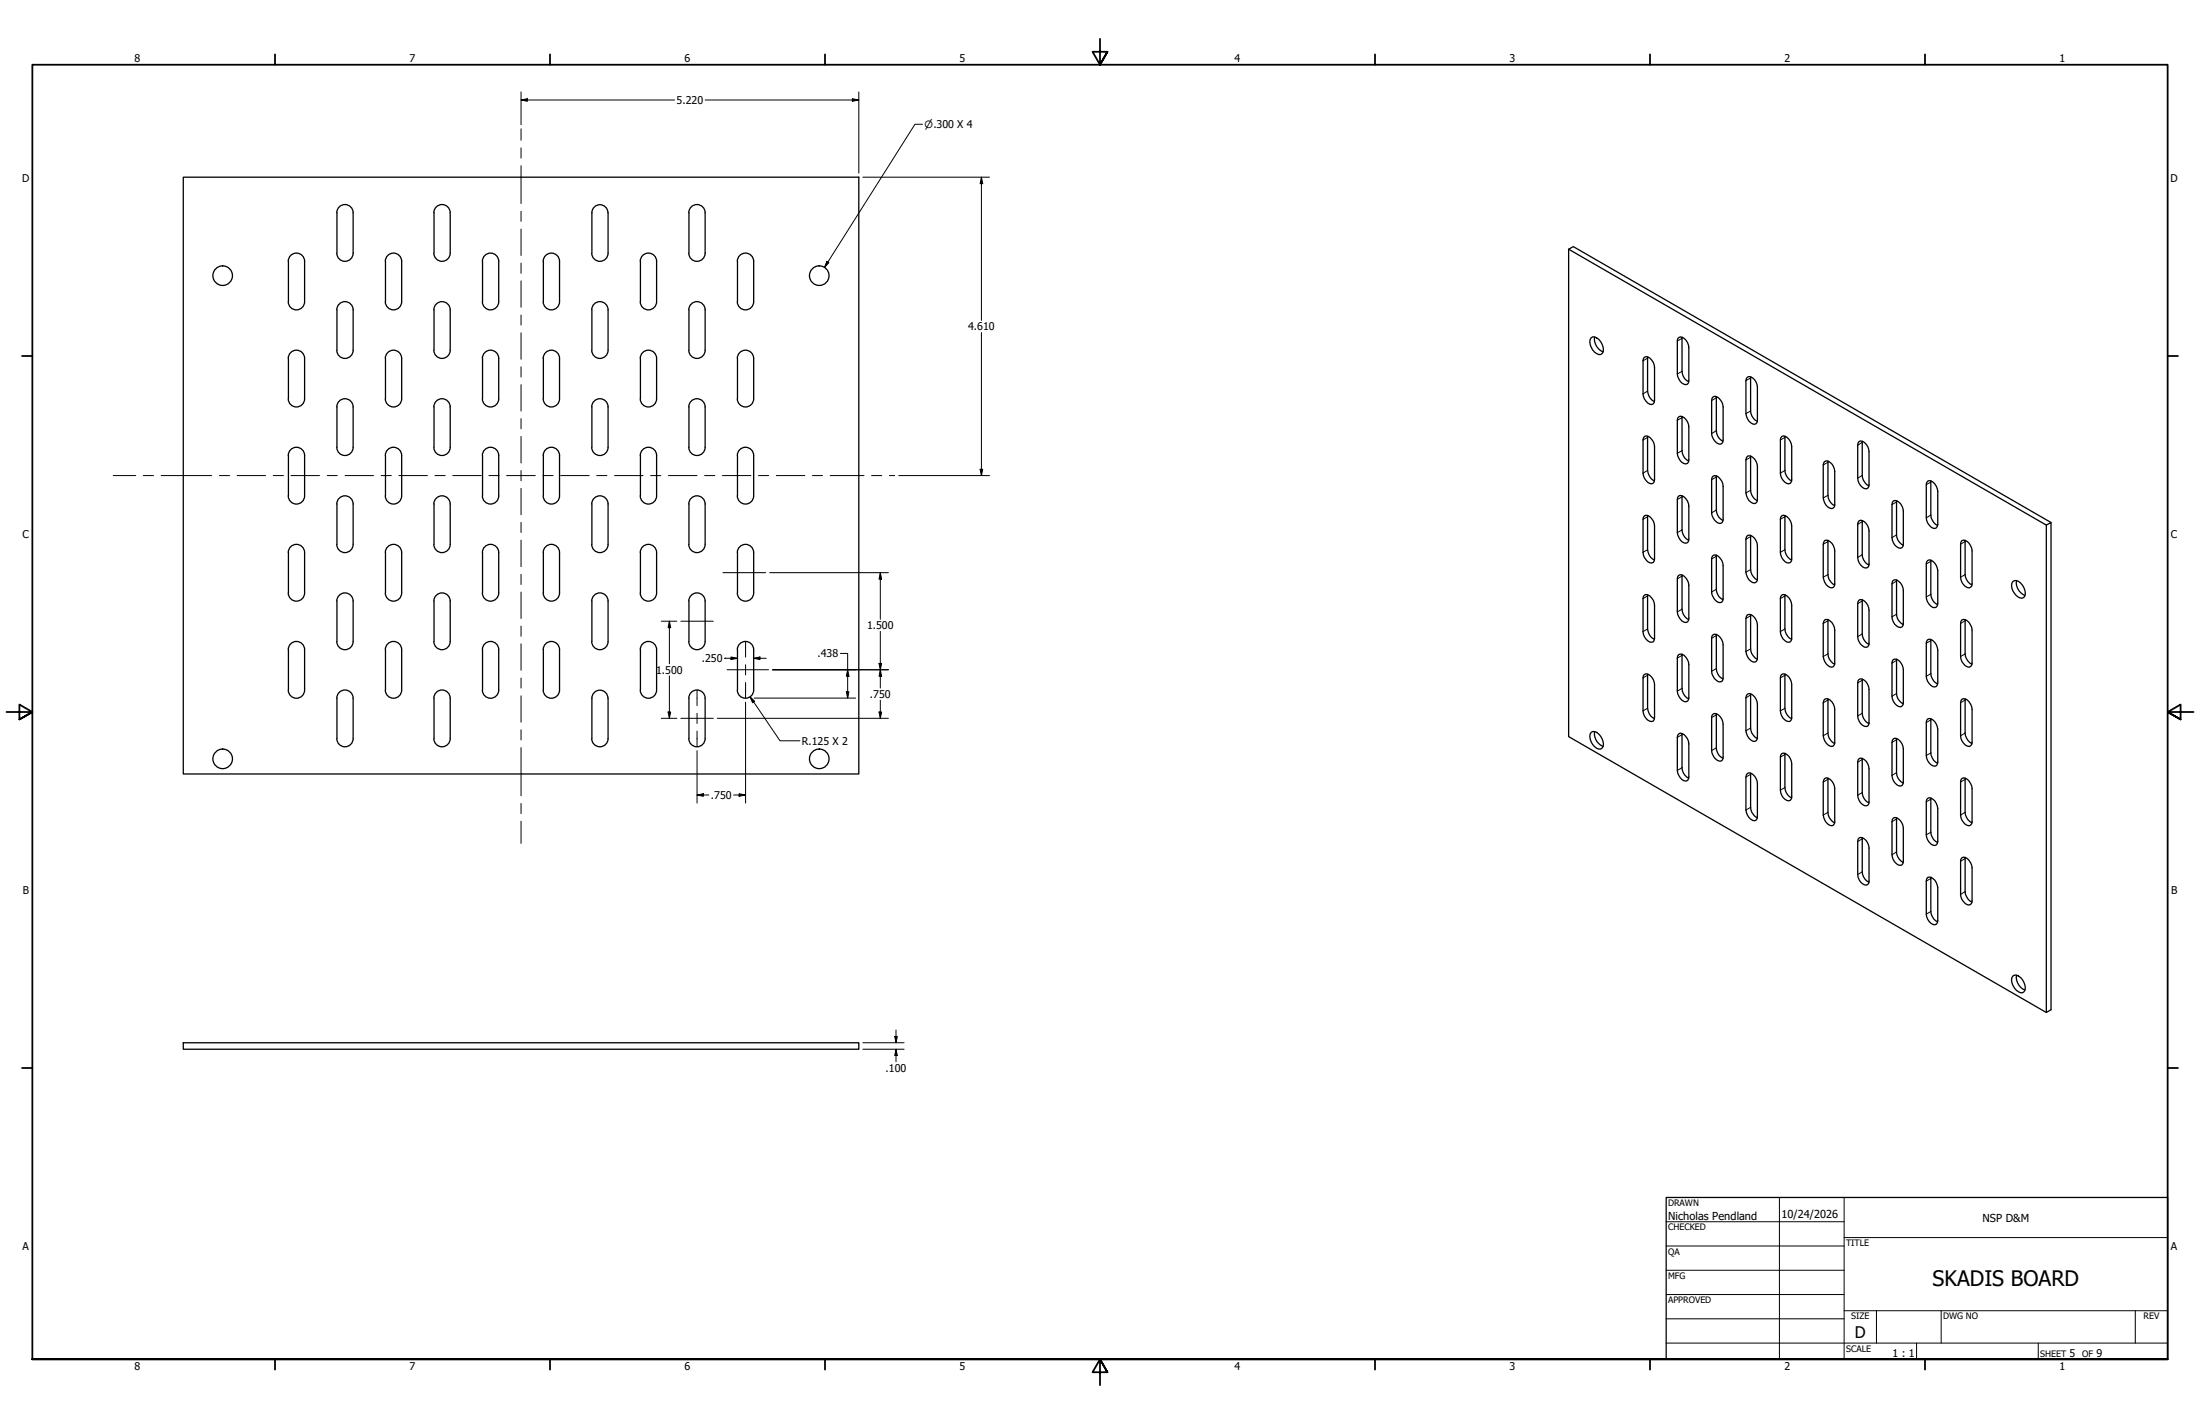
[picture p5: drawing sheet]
<svg xmlns="http://www.w3.org/2000/svg" width="864mm" height="559mm" viewBox="0 0 864 559" stroke-linecap="round" stroke-linejoin="round" font-family="sans-serif">
<!-- layer: Visible (ANSI) -->
<g fill="none" stroke="#000" stroke-width=".51">
<path d="M71.9 69.5h265.2v234.2h-265.2zM132.2 83.5a3.2 3.2 0 0 1 3.2-3.2 3.2 3.2 0 0 1 3.2 3.2M132.3 83.4v15.9M138.6 83.4v15.9a3.2 3.2 0 0 1-3.2 3.3 3.2 3.2 0 0 1-3.2-3.3M170.3 83.5a3.2 3.2 0 0 1 3.2-3.2 3.2 3.2 0 0 1 3.2 3.2M170.4 83.4v15.9M176.7 83.4v15.9a3.2 3.2 0 0 1-3.2 3.3 3.2 3.2 0 0 1-3.2-3.3M232.3 83.5a3.1 3.1 0 0 1 3.2-3.2 3.1 3.1 0 0 1 3.1 3.2M232.3 83.4v15.9M238.7 83.4v15.9a3.2 3.2 0 0 1-3.2 3.3 3.2 3.2 0 0 1-3.2-3.3M270.4 83.5a3.2 3.2 0 0 1 3.2-3.2 3.2 3.2 0 0 1 3.2 3.2M270.4 83.4v15.9"/>
<path d="M276.8 83.4v15.9a3.2 3.2 0 0 1-3.2 3.3 3.2 3.2 0 0 1-3.2-3.3M615.8 97.8l187.5 108.3 1.8-1.1v191.2l-1.8 1.1-187.5-108.2v-191.3l1.8-1 187.5 108.2M113.2 102.5a3.2 3.2 0 0 1 3.2-3.2 3.2 3.2 0 0 1 3.2 3.2M113.2 102.5v15.9M119.6 102.5v15.9a3.2 3.2 0 0 1-3.2 3.2 3.2 3.2 0 0 1-3.2-3.2M151.3 102.5a3.2 3.2 0 0 1 3.2-3.2 3.2 3.2 0 0 1 3.2 3.2M151.3 102.5v15.9M157.7 102.5v15.9a3.2 3.2 0 0 1-3.2 3.2 3.2 3.2 0 0 1-3.2-3.2M189.4 102.5a3.2 3.2 0 0 1 3.2-3.2 3.2 3.2 0 0 1 3.2 3.2M189.4 102.5v15.9a3.2 3.2 0 0 0 3.2 3.2 3.2 3.2 0 0 0 3.2-3.2v-15.9M213.2 102.5a3.2 3.2 0 0 1 3.2-3.2 3.2 3.2 0 0 1 3.2 3.2M213.3 102.5l-.1 15.9a3.2 3.2 0 0 0 3.2 3.2 3.2 3.2 0 0 0 3.2-3.2v-15.9"/>
<path d="M251.3 102.5a3.2 3.2 0 0 1 3.2-3.2 3.2 3.2 0 0 1 3.2 3.2M251.4 102.5v15.9M257.7 102.5v15.9a3.2 3.2 0 0 1-3.2 3.2 3.2 3.2 0 0 1-3.2-3.2M289.4 102.5a3.2 3.2 0 0 1 3.2-3.2 3.2 3.2 0 0 1 3.2 3.2M289.5 102.5v15.9M295.8 102.5v15.9a3.2 3.2 0 0 1-3.2 3.2 3.2 3.2 0 0 1-3.2-3.2M132.2 137.4a3.2 3.2 0 0 0 3.2 3.3 3.2 3.2 0 0 0 3.2-3.3M132.2 121.6a3.2 3.2 0 0 1 3.2-3.2 3.2 3.2 0 0 1 3.2 3.2M132.3 121.5v15.9M138.6 121.5v15.9M170.3 137.4a3.2 3.2 0 0 0 3.2 3.3 3.2 3.2 0 0 0 3.2-3.3M170.3 121.6a3.2 3.2 0 0 1 3.2-3.2 3.2 3.2 0 0 1 3.2 3.2"/>
<path d="M170.4 121.5v15.9M176.7 121.5v15.9M232.3 121.6a3.2 3.2 0 0 1 3.2-3.2 3.2 3.2 0 0 1 3.2 3.2M232.3 137.4a3.2 3.2 0 0 0 3.2 3.3 3.2 3.2 0 0 0 3.2-3.3M232.3 121.5v15.9M238.7 121.5v15.9M270.4 121.6a3.2 3.2 0 0 1 3.2-3.2 3.2 3.2 0 0 1 3.2 3.2M270.4 137.4a3.2 3.2 0 0 0 3.2 3.3 3.2 3.2 0 0 0 3.2-3.3M270.4 121.5v15.9M276.8 121.5v15.9M624.6 132.6a2.11 2.11 0 0 1 3 .6 4.7 4.7 0 0 1 1.3 5.5 2.11 2.11 0 0 1-3-.5 4.7 4.7 0 0 1-1.3-5.6zM626 132.3a5.3 5.3 0 0 0 3.3 5.7"/>
<path d="M659 132.5a2.2 2.2 0 0 1 2.8 1l.6 .9 .5 2v13l-.5 1.3a3.4 3.4 0 0 1-3.8-3l-.2-13.9 .2-.8zM660.3 132.3v13.4a4.8 4.8 0 0 0 2.6 4.1M113.2 156.5a3.2 3.2 0 0 0 3.2 3.2 3.2 3.2 0 0 0 3.2-3.2M113.2 140.6a3.2 3.2 0 0 1 3.2-3.2 3.2 3.2 0 0 1 3.2 3.2v15.9M113.2 140.6v15.9M132.2 159.7a3.2 3.2 0 0 1 3.2-3.2 3.2 3.2 0 0 1 3.2 3.2v15.8M132.3 159.6v15.9M151.3 156.5a3.2 3.2 0 0 0 3.2 3.2 3.2 3.2 0 0 0 3.2-3.2M151.3 140.6a3.2 3.2 0 0 1 3.2-3.2 3.2 3.2 0 0 1 3.2 3.2v15.9M151.3 140.6v15.9M170.3 159.7a3.2 3.2 0 0 1 3.2-3.2 3.2 3.2 0 0 1 3.2 3.2v15.8M170.4 159.6v15.9"/>
<path d="M189.4 156.5a3.2 3.2 0 0 0 3.2 3.2 3.2 3.2 0 0 0 3.2-3.2M189.4 156.5v-15.9a3.2 3.2 0 0 1 3.2-3.2 3.2 3.2 0 0 1 3.2 3.2v15.9M213.2 156.5a3.2 3.2 0 0 0 3.2 3.2 3.2 3.2 0 0 0 3.2-3.2M213.3 156.5l-.1-15.9a3.2 3.2 0 0 1 3.2-3.2 3.2 3.2 0 0 1 3.2 3.2v15.9M232.3 159.7a3.2 3.2 0 0 1 3.2-3.2 3.2 3.2 0 0 1 3.2 3.2v15.8M232.3 159.6v15.9M251.3 140.6a3.2 3.2 0 0 1 3.2-3.2 3.2 3.2 0 0 1 3.2 3.2v15.9M251.3 156.5a3.2 3.2 0 0 0 3.2 3.2 3.2 3.2 0 0 0 3.2-3.2M251.4 140.6v15.9M270.4 159.7a3.2 3.2 0 0 1 3.2-3.2 3.2 3.2 0 0 1 3.2 3.2v15.8M270.4 159.6v15.9M289.4 140.6a3.2 3.2 0 0 1 3.2-3.2 3.2 3.2 0 0 1 3.2 3.2v15.9"/>
<path d="M289.4 156.5a3.2 3.2 0 0 0 3.2 3.2 3.2 3.2 0 0 0 3.2-3.2M289.5 140.6v15.9M645.5 140.2a3.2 3.2 0 0 1 3.9 3l.1 14-.5 1.3a3.2 3.2 0 0 1-3.9-3l-.1-13.9zM646.8 140.1l-.1 13.4a5 5 0 0 0 2.7 4.1M672.5 155.8a2.12 2.12 0 0 1 2.8 1l.6 .9 .5 2v13l-.5 1.4a2.21 2.21 0 0 1-2.9-1.1l-1-1.9-.1-1v-12.9zM673.7 155.6v13.4a4.7 4.7 0 0 0 2.6 4.2M685.9 148a2.56 2.56 0 0 1 3.5 2l.5 2v12.9l-.5 1.3a2.56 2.56 0 0 1-3.5-1.9l-.5-2v-12.9zM687.2 147.9v13.4a4.7 4.7 0 0 0 2.7 4.1M113.2 178.7a3.2 3.2 0 0 1 3.1-3.2 3.2 3.2 0 0 1 3.3 3.2v15.9a3.2 3.2 0 0 1-3.2 3.2 3.2 3.2 0 0 1-3.2-3.2M113.2 178.7v15.9M132.2 175.5a3.2 3.2 0 0 0 3.2 3.3 3.2 3.2 0 0 0 3.2-3.3M151.3 178.7a3.2 3.2 0 0 1 3.1-3.2 3.2 3.2 0 0 1 3.3 3.2v15.9a3.2 3.2 0 0 1-3.2 3.2 3.2 3.2 0 0 1-3.2-3.2"/>
<path d="M151.3 178.7v15.9M170.3 175.5a3.2 3.2 0 0 0 3.2 3.3 3.2 3.2 0 0 0 3.2-3.3M190.3 176.5a3.2 3.2 0 0 1 3.5-.7 3.2 3.2 0 0 1 2 2.9v15.9a3.2 3.2 0 0 1-3.2 3.2 3.2 3.2 0 0 1-3.2-3.2v-15.9l.2-1.2zM214.2 176.5a3.2 3.2 0 0 1 3.5-.7 3.2 3.2 0 0 1 1.9 2.9v15.9a3.2 3.2 0 0 1-3.2 3.2 3.2 3.2 0 0 1-3.2-3.2v-15.9l.3-1.2zM232.3 175.5a3.2 3.2 0 0 0 3.2 3.3 3.2 3.2 0 0 0 3.2-3.3M251.3 178.7a3.2 3.2 0 0 1 3.2-3.2 3.2 3.2 0 0 1 3.2 3.2v15.9a3.2 3.2 0 0 1-3.2 3.2 3.2 3.2 0 0 1-3.2-3.2M251.4 178.7v15.9M270.4 175.5a3.2 3.2 0 0 0 3.2 3.3 3.2 3.2 0 0 0 3.2-3.3M289.4 178.7a3.2 3.2 0 0 1 3.2-3.2 3.2 3.2 0 0 1 3.2 3.2v15.9a3.2 3.2 0 0 1-3.2 3.2 3.2 3.2 0 0 1-3.2-3.2M289.5 178.7v15.9M645.5 171.3a3.2 3.2 0 0 1 3.9 3l.1 13.9-.5 1.4a3.2 3.2 0 0 1-3.9-3l-.1-13.9zM646.8 171.2l-.1 13.4a5.2 5.2 0 0 0 2.7 4.1"/>
<path d="M659 163.6a2.2 2.2 0 0 1 2.8 1l.6 .9 .5 2v13l-.5 1.3a2.56 2.56 0 0 1-3.4-2l-.6-1.9v-13l.2-.8zM660.3 163.4v13.4a4.8 4.8 0 0 0 2.6 4.1M685.9 179.1a3.3 3.3 0 0 1 3.8 3l.2 13.9-.5 1.4a2.56 2.56 0 0 1-3.5-2l-.5-2v-12.9zM687.2 178.9v13.5a4.7 4.7 0 0 0 2.7 4.1M699.4 171.3a2.21 2.21 0 0 1 2.8 1.1l.6 .9 .5 2v12.9l-.5 1.4a2.21 2.21 0 0 1-2.8-1.1l-.6-.9-.5-1.9v-13zM700.7 171.2v13.4a4.8 4.8 0 0 0 2.6 4.1M729.7 173.3a2.21 2.21 0 0 1 2.9 1.1l.6 .9 .5 1.9v13l-.5 1.4a2.21 2.21 0 0 1-2.9-1.1l-.6-.9-.5-2v-12.9zM731.1 173.2l-.1 13.4a4.8 4.8 0 0 0 2.7 4.1M132.2 197.8a3.2 3.2 0 0 1 3.2-3.2 3.2 3.2 0 0 1 3.2 3.1v15.9a3.2 3.2 0 0 1-3.2 3.3 3.2 3.2 0 0 1-3.2-3.3M132.3 197.7v15.9M170.3 197.8a3.2 3.2 0 0 1 3.2-3.2 3.2 3.2 0 0 1 3.2 3.1v15.9a3.2 3.2 0 0 1-3.2 3.3 3.2 3.2 0 0 1-3.2-3.3M170.4 197.7v15.9"/>
<path d="M232.3 197.8a3.2 3.2 0 0 1 3.2-3.2 3.2 3.2 0 0 1 3.2 3.1v15.9a3.2 3.2 0 0 1-3.2 3.3 3.2 3.2 0 0 1-3.2-3.3M232.3 197.7v15.9M270.4 197.8a3.2 3.2 0 0 1 3.2-3.2 3.2 3.2 0 0 1 3.2 3.1v15.9a3.2 3.2 0 0 1-3.2 3.3 3.2 3.2 0 0 1-3.2-3.3M270.4 197.7v15.9M659 194.6a3.3 3.3 0 0 1 3.8 3.1l.1 13.9-.5 1.3a2.56 2.56 0 0 1-3.4-2l-.6-1.9v-13zM660.3 194.5v13.5a4.8 4.8 0 0 0 2.6 4M672.5 186.9a2.12 2.12 0 0 1 2.8 1.1l.6 .8 .5 2v13l-.5 1.4a2.21 2.21 0 0 1-2.9-1.1l-1-1.9-.1-1v-13zM673.7 186.8v13.4a4.9 4.9 0 0 0 2.6 4.1M716.3 181.1a2.56 2.56 0 0 1 3.4 2l.5 1.9v13l-.5 1.3a2.56 2.56 0 0 1-3.4-1.9l-.6-2v-13zM717.5 181v13.4a4.7 4.7 0 0 0 2.7 4M743.2 196.6a3.3 3.3 0 0 1 3.8 3l.1 14-.5 1.3a2.56 2.56 0 0 1-3.4-2l-.5-2v-12.9zM744.5 196.5v13.4a4.7 4.7 0 0 0 2.6 4.1"/>
<path d="M756.7 188.8a2.21 2.21 0 0 1 2.8 1.1l.6 .9 .6 2v12.9l-.6 1.4a2.12 2.12 0 0 1-2.8-1l-.6-.9-.5-2v-13zM758 188.7l-.1 13.4a5.2 5.2 0 0 0 2.7 4.1M113.2 216.8a3.2 3.2 0 0 1 3.1-3.2 3.2 3.2 0 0 1 3.3 3.2v15.9a3.2 3.2 0 0 1-3.2 3.2 3.2 3.2 0 0 1-3.2-3.2M113.2 216.8v15.9M151.3 216.8a3.2 3.2 0 0 1 3.1-3.2 3.2 3.2 0 0 1 3.3 3.2v15.9a3.2 3.2 0 0 1-3.2 3.2 3.2 3.2 0 0 1-3.2-3.2M151.3 216.8v15.9M190.3 214.6a3.2 3.2 0 0 1 3.5-.7 3.2 3.2 0 0 1 2 2.9v15.9a3.2 3.2 0 0 1-3.2 3.2 3.2 3.2 0 0 1-3.2-3.2v-15.9l.2-1.2zM214.2 214.6a3.2 3.2 0 0 1 3.5-.7 3.2 3.2 0 0 1 1.9 2.9v15.9a3.2 3.2 0 0 1-3.2 3.2 3.2 3.2 0 0 1-3.2-3.2v-15.9l.3-1.2zM251.3 216.8a3.2 3.2 0 0 1 3.2-3.2 3.2 3.2 0 0 1 3.2 3.2v15.9a3.2 3.2 0 0 1-3.2 3.2 3.2 3.2 0 0 1-3.2-3.2M251.4 216.8v15.9M289.4 216.8a3.2 3.2 0 0 1 3.2-3.2 3.2 3.2 0 0 1 3.2 3.2v15.9a3.2 3.2 0 0 1-3.2 3.2 3.2 3.2 0 0 1-3.2-3.2M289.5 216.8v15.9"/>
<path d="M645.5 202.4a3.2 3.2 0 0 1 3.9 3l.1 13.9-.5 1.4a3.2 3.2 0 0 1-3.9-3l-.1-13.9zM646.8 202.3l-.1 13.4a5 5 0 0 0 2.7 4.1M672.5 218a2.12 2.12 0 0 1 2.8 1.1l.6 .9 .5 1.9v13l-.5 1.4a2.21 2.21 0 0 1-2.9-1.1l-1-1.9-.1-1v-13zM673.7 217.9v13.4a4.8 4.8 0 0 0 2.6 4M685.9 210.2a3.3 3.3 0 0 1 3.8 3l.2 13.9-.5 1.4a2.56 2.56 0 0 1-3.5-2l-.5-2v-12.9zM687.2 210.1v13.4a4.7 4.7 0 0 0 2.7 4.1M699.4 202.4a2.21 2.21 0 0 1 2.8 1.1l.6 .9 .5 2v12.9l-.5 1.4a3.2 3.2 0 0 1-3.8-3l-.1-13.9zM700.7 202.3v13.4a4.7 4.7 0 0 0 2.6 4.1M716.3 212.2a3.3 3.3 0 0 1 3.8 3l.1 13.9-.5 1.3a2.56 2.56 0 0 1-3.4-1.9l-.6-2v-12.9zM717.5 212v13.5a4.7 4.7 0 0 0 2.7 4.1M729.7 204.4a2.21 2.21 0 0 1 2.9 1.1l.6 .9 .5 1.9v13l-.5 1.4a3.2 3.2 0 0 1-3.8-3l-.2-14zM731.1 204.3l-.1 13.4a4.7 4.7 0 0 0 2.7 4"/>
<path d="M756.7 220a2.21 2.21 0 0 1 2.8 1l.6 .9 .6 2v13l-.6 1.4a3.2 3.2 0 0 1-3.8-3l-.1-14zM758 219.8l-.1 13.4a5 5 0 0 0 2.7 4.1M770.1 212.2a3.4 3.4 0 0 1 3.9 3l.1 13.9-.1 .8-.4 .5a2.2 2.2 0 0 1-2.8-1l-.7-.9-.5-2v-12.9zM771.5 212l-.1 13.5a5 5 0 0 0 2.7 4.1M803.3 206.1v191.2M132.2 235.9a3.2 3.2 0 0 1 3.2-3.2 3.2 3.2 0 0 1 3.2 3.1v15.9a3.2 3.2 0 0 1-3.2 3.3 3.2 3.2 0 0 1-3.2-3.3M132.3 235.8v15.9M170.3 235.9a3.2 3.2 0 0 1 3.2-3.2 3.2 3.2 0 0 1 3.2 3.1v15.9a3.2 3.2 0 0 1-3.2 3.3 3.2 3.2 0 0 1-3.2-3.3M170.4 235.8v15.9M232.3 235.9a3.2 3.2 0 0 1 3.2-3.2 3.2 3.2 0 0 1 3.2 3.1v15.9a3.2 3.2 0 0 1-3.2 3.3 3.2 3.2 0 0 1-3.2-3.3M232.3 235.8v15.9M270.4 235.9a3.2 3.2 0 0 1 3.2-3.2 3.2 3.2 0 0 1 3.2 3.1v15.9a3.2 3.2 0 0 1-3.2 3.3 3.2 3.2 0 0 1-3.2-3.3"/>
<path d="M270.4 235.8v15.9M645.5 233.6a3.2 3.2 0 0 1 3.9 2.9l.1 13.9-.5 1.4a3.4 3.4 0 0 1-3.9-2.9l-.1-14zM646.8 233.4l-.1 13.4a5 5 0 0 0 2.7 4.1M659 225.7a3.3 3.3 0 0 1 3.8 3l.1 14-.5 1.3a2.21 2.21 0 0 1-2.8-1l-1-2-.2-.9v-13zM660.3 225.6v13.5a4.8 4.8 0 0 0 2.6 4M699.4 233.6a2.21 2.21 0 0 1 2.8 1l.6 .9 .5 2v12.9l-.5 1.4a2.21 2.21 0 0 1-2.8-1l-1-1.9-.1-1.1v-12.9zM700.7 233.4v13.4a4.7 4.7 0 0 0 2.6 4.1M729.7 235.5a2.21 2.21 0 0 1 2.9 1.1l.6 .9 .5 2v12.9l-.5 1.4a2.21 2.21 0 0 1-2.9-1.1l-.9-1.9-.2-1v-12.9zM731.1 235.4l-.1 13.4a4.7 4.7 0 0 0 2.7 4.1M743.2 227.7a2.21 2.21 0 0 1 2.9 1.1l.9 1.9 .1 1v13l-.5 1.3a2.56 2.56 0 0 1-3.4-2l-.5-1.9v-13zM744.5 227.6v13.4a4.7 4.7 0 0 0 2.6 4.1M790.1 228.2a2.18 2.18 0 0 1 3.1 .6 4.6 4.6 0 0 1 1.3 5.6 2.22 2.22 0 0 1-3-.7 4.5 4.5 0 0 1-1.4-5.5z"/>
<path d="M791.6 227.8a5.4 5.4 0 0 0 3.3 5.9M113.2 254.9a3.2 3.2 0 0 1 3.2-3.2 3.2 3.2 0 0 1 3.2 3.2M113.2 254.9v15.9M119.6 254.9v15.9a3.2 3.2 0 0 1-3.2 3.2 3.2 3.2 0 0 1-3.2-3.2M151.3 254.9a3.2 3.2 0 0 1 3.2-3.2 3.2 3.2 0 0 1 3.2 3.2M151.3 254.9v15.9M157.7 254.9v15.9a3.2 3.2 0 0 1-3.2 3.2 3.2 3.2 0 0 1-3.2-3.2M189.4 254.9a3.2 3.2 0 0 1 3.2-3.2 3.2 3.2 0 0 1 3.2 3.2M189.4 254.9v15.9a3.2 3.2 0 0 0 3.2 3.2 3.2 3.2 0 0 0 3.2-3.2v-15.9M213.2 254.9a3.2 3.2 0 0 1 3.2-3.2 3.2 3.2 0 0 1 3.2 3.2M213.3 254.9l-.1 15.9a3.2 3.2 0 0 0 3.2 3.2 3.2 3.2 0 0 0 3.2-3.2v-15.9M251.3 254.9a3.2 3.2 0 0 1 3.2-3.2 3.2 3.2 0 0 1 3.2 3.2"/>
<path d="M251.4 254.9v15.9M257.7 254.9v15.9a3.2 3.2 0 0 1-3.2 3.2 3.2 3.2 0 0 1-3.2-3.2M289.4 254.9a3.2 3.2 0 0 1 3.2-3.2 3.2 3.2 0 0 1 3.2 3.2M289.5 254.9v15.9M295.8 254.9v15.9a3.2 3.2 0 0 1-3.2 3.2 3.2 3.2 0 0 1-3.2-3.2M659 256.9a3.2 3.2 0 0 1 3.8 2.9l.1 14-.5 1.3a2.21 2.21 0 0 1-2.8-1l-1-1.9-.2-1v-12.9zM660.3 256.7v13.4a4.7 4.7 0 0 0 2.6 4.2M672.5 249.1a2.16 2.16 0 0 1 2.8 1l.6 1 .5 1.9v13l-.5 1.4a2.21 2.21 0 0 1-2.9-1.1l-1-1.9-.1-1v-13l.1-.8zM673.7 249v13.4a4.8 4.8 0 0 0 2.6 4M685.9 241.3a3.2 3.2 0 0 1 3.8 3l.2 14-.5 1.3a2.21 2.21 0 0 1-2.9-1.1l-.6-.9-.5-1.9v-13zM687.2 241.2v13.4a4.7 4.7 0 0 0 2.7 4.1M716.3 243.3a2.21 2.21 0 0 1 2.8 1l1 2 .1 1v12.9l-.5 1.4a2.21 2.21 0 0 1-2.8-1.1l-.6-.9-.6-2v-12.9z"/>
<path d="M717.5 243.1v13.5a4.7 4.7 0 0 0 2.7 4.1M743.2 258.8a3.2 3.2 0 0 1 3.8 3l.1 14-.5 1.3a2.21 2.21 0 0 1-2.8-1.1l-.6-.9-.5-1.9v-13zM744.5 258.7v13.5a4.7 4.7 0 0 0 2.6 4M756.7 251.1a2.21 2.21 0 0 1 2.8 1.1l.6 .8 .6 2v13l-.6 1.4a2.12 2.12 0 0 1-2.8-1.1l-1-1.9-.1-1v-13zM758 251l-.1 13.4a5 5 0 0 0 2.7 4M770.1 243.3a3.4 3.4 0 0 1 3.9 3l.1 13.9a1.34 1.34 0 0 1-1.8 1.5 4.9 4.9 0 0 1-2.7-4.1v-12.9zM771.5 243.1l-.1 13.5a5 5 0 0 0 2.7 4.1M132.2 274a3.2 3.2 0 0 1 3.2-3.2 3.2 3.2 0 0 1 3.2 3.2M132.3 273.9v15.9M138.6 273.9v15.9a3.2 3.2 0 0 1-3.2 3.3 3.2 3.2 0 0 1-3.2-3.3M170.3 274a3.2 3.2 0 0 1 3.2-3.2 3.2 3.2 0 0 1 3.2 3.2M170.4 273.9v15.9"/>
<path d="M176.7 273.9v15.9a3.2 3.2 0 0 1-3.2 3.3 3.2 3.2 0 0 1-3.2-3.3M232.3 274a3.1 3.1 0 0 1 3.2-3.2 3.1 3.1 0 0 1 3.1 3.2M232.3 273.9v15.9M238.7 273.9v15.9a3.2 3.2 0 0 1-3.2 3.3 3.2 3.2 0 0 1-3.2-3.3M270.4 274a3.2 3.2 0 0 1 3.2-3.2 3.2 3.2 0 0 1 3.2 3.2M270.4 273.9v15.9M276.8 273.9v15.9a3.2 3.2 0 0 1-3.2 3.3 3.2 3.2 0 0 1-3.2-3.3M645.5 264.7a3.2 3.2 0 0 1 3.9 3l.1 13.9-.5 1.4a3.4 3.4 0 0 1-3.9-3.1l-.1-13.9zM646.8 264.5l-.1 13.4a5 5 0 0 0 2.7 4.1M685.9 272.4a2.21 2.21 0 0 1 2.9 1.1l.6 .9 .5 2v13l-.5 1.3a2.21 2.21 0 0 1-2.9-1.1l-.6-.9-.5-1.9v-13zM687.2 272.3v13.4a4.7 4.7 0 0 0 2.7 4.1M699.4 264.7a2.56 2.56 0 0 1 3.4 1.9l.5 2v13l-.5 1.4a3.3 3.3 0 0 1-3.8-3.1l-.1-13.9z"/>
<path d="M700.7 264.5v13.4a4.7 4.7 0 0 0 2.6 4.1M716.3 274.4a3.2 3.2 0 0 1 3.8 3l.1 13.9-.5 1.4a2.21 2.21 0 0 1-2.8-1.1l-.6-.9-.6-2v-12.9zM717.5 274.3v13.4a4.7 4.7 0 0 0 2.7 4.1M729.7 266.6a2.56 2.56 0 0 1 3.5 2l.5 2v12.9l-.5 1.4a3.3 3.3 0 0 1-3.8-3l-.2-13.9zM731.1 266.5l-.1 13.4a4.7 4.7 0 0 0 2.7 4.1M770.1 274.4a2.21 2.21 0 0 1 2.9 1.1l1 1.9 .1 .9v13a1.34 1.34 0 0 1-1.8 1.5 4.9 4.9 0 0 1-2.7-4.1v-12.9zM771.5 274.3l-.1 13.4a5 5 0 0 0 2.7 4.1M624.6 287.4a3.3 3.3 0 0 1 4.3 2.5 2.95 2.95 0 0 1-.6 4 4.7 4.7 0 0 1-3.7-6.5zM626 287.1a5.4 5.4 0 0 0 3.3 5.8M659 288a2.15 2.15 0 0 1 2.8 1.1l.6 .8 .5 2v13l-.5 1.4a2.21 2.21 0 0 1-2.8-1.1l-1-1.9-.2-1v-12.9zM660.3 287.8v13.4a4.7 4.7 0 0 0 2.6 4.2M672.5 280.2a2.16 2.16 0 0 1 2.8 1l.6 1 .5 2v12.9l-.5 1.4a3.4 3.4 0 0 1-3.9-3l-.1-13.9 .1-.9z"/>
<path d="M673.7 280.1v13.4a4.8 4.8 0 0 0 2.6 4.1M699.4 295.8a2.56 2.56 0 0 1 3.4 2l.5 1.9v13l-.5 1.3a2.56 2.56 0 0 1-3.4-2l-.5-1.9v-13zM700.7 295.7v13.4a4.7 4.7 0 0 0 2.6 4M729.7 297.8a2.56 2.56 0 0 1 3.5 1.9l.5 2v12.9l-.5 1.4a3.3 3.3 0 0 1-3.8-3l-.2-13.9zM731.1 297.6l-.1 13.4a4.7 4.7 0 0 0 2.7 4.1M743.2 289.9a2.21 2.21 0 0 1 2.9 1.1l.5 .9 .5 2v13l-.5 1.3a2.21 2.21 0 0 1-2.8-1.1l-.6-.8-.5-2v-13zM744.5 289.8v13.4a4.7 4.7 0 0 0 2.6 4.1M756.7 282.2a2.56 2.56 0 0 1 3.4 2l.6 1.9v13l-.6 1.4a3.3 3.3 0 0 1-3.8-3.1l-.1-13.9zM758 282.1l-.1 13.4a5 5 0 0 0 2.7 4M685.9 303.5a2.21 2.21 0 0 1 2.9 1.1l.6 .9 .5 2v12.9l-.5 1.4a2.21 2.21 0 0 1-2.9-1.1l-.6-.9-.5-1.9v-13zM687.2 303.4v13.4a4.7 4.7 0 0 0 2.7 4.1M716.3 305.5a2.21 2.21 0 0 1 2.8 1.1l.6 .9 .5 1.9v13.1l-.5 1.3a2.21 2.21 0 0 1-2.8-1.1l-.6-.9-.6-2v-12.9z"/>
<path d="M717.5 305.4v13.4a4.7 4.7 0 0 0 2.7 4.1M756.7 313.3a2.56 2.56 0 0 1 3.4 2l.6 1.9v13l-.6 1.3a2.16 2.16 0 0 1-2.8-1l-.6-.9-.5-2v-13zM758 313.2l-.1 13.4a5 5 0 0 0 2.7 4M770.1 305.5a2.21 2.21 0 0 1 2.9 1.1l1 1.9 .1 .9v13.1a1.34 1.34 0 0 1-1.8 1.4 4.9 4.9 0 0 1-2.7-4.1v-12.9zM771.5 305.4l-.1 13.4a5 5 0 0 0 2.7 4.1M729.7 328.9a2.56 2.56 0 0 1 3.5 1.9l.5 2v13l-.5 1.3a2.56 2.56 0 0 1-3.5-2l-.5-1.9v-13zM731.1 328.7l-.1 13.4a4.7 4.7 0 0 0 2.7 4.1M743.2 321.1a2.21 2.21 0 0 1 2.9 1l.5 .9 .5 2v12.9l-.5 1.4a2.21 2.21 0 0 1-2.8-1l-.6-.9-.5-2v-12.9zM744.5 320.9v13.4a4.8 4.8 0 0 0 2.6 4.2M770.1 336.6a2.21 2.21 0 0 1 2.9 1.1l1 1.9 .1 1v12.9l-.5 1.4a2.15 2.15 0 0 1-2.8-1.1l-.7-.9-.5-1.9v-13.1zM771.5 336.5l-.1 13.4a5.2 5.2 0 0 0 2.7 4.1M756.7 344.4a3.3 3.3 0 0 1 3.8 3l.2 13.9-.6 1.3a2.16 2.16 0 0 1-2.8-1l-.6-.9-.5-2v-12.9z"/>
<path d="M758 344.2l-.1 13.5a5 5 0 0 0 2.7 4.1M790.1 383a2.18 2.18 0 0 1 3.1 .6 4.7 4.7 0 0 1 1.3 5.6 2.11 2.11 0 0 1-3-.6 4.6 4.6 0 0 1-1.4-5.6zM791.6 382.7a5.4 5.4 0 0 0 3.3 5.8M71.9 409.2h265.2v2.5h-265.2z"/>
<circle cx="87.4" cy="108.2" r="3.8"/>
<circle cx="321.6" cy="108.2" r="3.8"/>
<circle cx="87.4" cy="297.8" r="3.8"/>
<circle cx="321.6" cy="297.8" r="3.8"/>
</g>
<!-- layer: Visible Narrow (ANSI) -->
<g fill="none" stroke="#000" stroke-width=".39">
<path d="M660.3 132.8l-1.9 1M646.7 140.5l-1.7 1.1M646.7 153.5l-1.7 1.1M660.3 145.7l-1.9 1M673.7 156.1l-1.8 1.1M687.2 148.3l-1.8 1.1M646.7 171.6l-1.7 1.1M660.3 163.9l-1.9 1M660.3 176.8l-1.9 1.1M673.7 169l-1.8 1.1M687.2 179.5l-1.8 1M687.2 161.3l-1.8 1"/>
<path d="M700.7 171.6l-1.8 1.1M731 173.6l-1.8 1.1M646.7 184.6l-1.7 1.1M660.3 195l-1.9 1M673.7 187.2l-1.8 1M687.2 192.4l-1.8 1M700.7 184.6l-1.8 1.1M717.5 194.4l-1.8 1M717.5 181.4l-1.8 1M731 186.6l-1.8 1M744.5 197l-1.8 1M757.9 189.2l-1.7 1"/>
<path d="M646.7 202.8l-1.7 1M646.7 215.7l-1.7 1M660.3 208l-1.9 1M673.7 218.3l-1.8 1M673.7 200.2l-1.8 1M687.2 210.6l-1.8 1M700.7 202.8l-1.8 1M700.7 215.7l-1.8 1M717.5 212.5l-1.8 1.1M731 217.7l-1.8 1.1M731 204.7l-1.8 1M744.5 209.9l-1.8 1"/>
<path d="M757.9 202.1l-1.7 1.1M771.4 212.5l-1.8 1.1M646.7 233.9l-1.7 1M660.3 226.1l-1.9 1M660.3 239.1l-1.9 1M673.7 231.3l-1.8 1M687.2 223.5l-1.8 1M700.7 233.9l-1.8 1M717.5 225.5l-1.8 1M731 235.8l-1.8 1.1M744.5 228l-1.8 1.1M757.9 233.2l-1.7 1.1"/>
<path d="M757.9 220.3l-1.7 1M771.4 225.5l-1.8 1M646.7 246.8l-1.7 1M660.3 257.2l-1.9 1.1M673.7 249.4l-1.8 1M687.2 241.6l-1.8 1.1M687.2 254.6l-1.8 1.1M700.7 246.8l-1.8 1M717.5 256.6l-1.8 1M717.5 243.6l-1.8 1.1M731 248.8l-1.8 1M744.5 259.1l-1.8 1.1"/>
<path d="M744.5 241l-1.8 1.1M757.9 251.4l-1.7 1M771.4 256.6l-1.8 1M771.4 243.6l-1.8 1.1M646.7 265l-1.7 1M646.7 277.9l-1.7 1.1M660.3 270.1l-1.9 1.1M673.7 262.4l-1.8 1M687.2 272.7l-1.8 1.1M700.7 265l-1.8 1M700.7 277.9l-1.8 1.1M717.5 274.7l-1.8 1.1"/>
<path d="M731 279.9l-1.8 1M731 267l-1.8 1M744.5 272.2l-1.8 1M757.9 264.4l-1.7 1M771.4 274.7l-1.8 1.1M660.3 288.3l-1.9 1.1M673.7 280.5l-1.8 1.1M673.7 293.5l-1.8 1M687.2 285.7l-1.8 1.1M700.7 296.1l-1.8 1M717.5 287.7l-1.8 1M731 298.1l-1.8 1"/>
<path d="M744.5 290.3l-1.8 1M757.9 295.5l-1.7 1M757.9 282.5l-1.7 1M771.4 287.7l-1.8 1M660.3 301.2l-1.9 1.1M687.2 303.8l-1.8 1.1M687.2 316.8l-1.8 1.1M700.7 309.1l-1.8 1M717.5 318.8l-1.8 1M717.5 305.8l-1.8 1.1M731 311l-1.8 1M744.5 303.2l-1.8 1.1"/>
<path d="M757.9 313.6l-1.7 1M771.4 318.8l-1.8 1M771.4 305.8l-1.8 1.1M731 329.2l-1.8 1M744.5 334.3l-1.8 1.1M744.5 321.4l-1.8 1.1M757.9 326.6l-1.7 1M771.4 336.9l-1.8 1M731 342.1l-1.8 1.1M757.9 357.7l-1.7 1M757.9 344.7l-1.7 1.1M771.4 349.9l-1.8 1.1"/>
</g>
<!-- layer: Border (ANSI) -->
<g fill="none" stroke="#000" stroke-width=".7">
<path d="M431.8 15.2v10.2l-2.9-5.1h5.8l-2.9 5.1 2.9-5.1M107.9 21.3v4.1M215.9 21.3v4.1M323.8 21.3v4.1M539.8 21.3v4.1M647.7 21.3v4.1M755.6 21.3v4.1M8.6 139.7h4.1M850.9 139.7h4.1M2.5 279.4h10.2l-5.1-2.9v5.8l5.1-2.9-5.1 2.9M861.1 279.4h-10.2l5.1-2.9v5.8l-5.1-2.9 5.1 2.9M8.6 419.1h4.1"/>
<path d="M850.9 419.1h4.1M12.7 533.4v-508h838.2v508h-838.2h838.2M107.9 533.4v4.1M215.9 533.4v4.1M323.8 533.4v4.1M434.7 538.5l-2.9-5.1 2.9 5.1h-5.8l2.9-5.1v10.2M539.8 533.4v4.1M647.7 533.4v4.1M755.6 533.4v4.1"/>
</g>
<!-- layer: Title (ANSI) -->
<g fill="none" stroke="#000" stroke-width=".39">
<path d="M654 479.4h69.9M698.5 469.9v63.5M723.9 469.9v63.5M654 488.9h69.9M654 498.5h69.9M723.9 485.6h127M654 508h69.9M654 517.5h69.9M723.9 514.3h127M736.6 514.3v12.7M762 514.3v12.7M838.2 514.3v12.7"/>
<path d="M654 527h196.9M752.3 527v6.4M800.1 527v6.4"/>
</g>
<path d="M654 469.9h196.9v63.5h-196.9z" fill="none" stroke="#000" stroke-width=".51"/>
<!-- layer: Centerline (ANSI) -->
<g fill="none" stroke="#000" stroke-width=".39">
<path d="M204.5 50.5v4.6M204.5 58v4M204.5 65v14.9M204.5 82.9v4M204.5 89.9v10.4M204.5 103.3v4M204.5 110.2v10.4M204.5 123.6v4M204.5 130.6v10.4M204.5 144v4M204.5 150.9v10.4M204.5 164.3v4"/>
<path d="M204.5 171.3v10.4M44.4 186.6h8.9M56.3 186.6h4M63.2 186.6h19.9M86.1 186.6h4M93.1 186.6h11.2M107.3 186.6h4M114.2 186.6h11.2M128.5 186.6h3.9M135.4 186.6h11.2M149.6 186.6h4M156.6 186.6h11.2"/>
<path d="M170.8 186.6h4M177.7 186.6h11.2M191.9 186.6h4M198.9 186.6h11.2M204.5 184.7v4M204.5 191.6v10.4M213.1 186.6h4M220.1 186.6h11.2M234.3 186.6h4M241.2 186.6h11.2M255.4 186.6h4M262.4 186.6h11.2"/>
<path d="M276.6 186.6h4M283.6 186.6h11.2M297.8 186.6h4M304.7 186.6h11.2M318.9 186.6h4M325.9 186.6h13.3M342.1 186.6h4M349.1 186.6h2.1M204.5 205v4M204.5 212v10.4M204.5 225.4v4M204.5 232.3v10.4"/>
<path d="M283.8 224.7h16.7M204.5 245.7v4M204.5 252.7v10.3M267.3 243.8h12.7M292.7 251.7v6.2M204.5 266.1v3.9M204.5 273v10.4M273.6 270.8v6.1M273.6 279.9v4M285.4 262.8h16.3M292.7 260.9v4M292.7 267.8v6.1"/>
<path d="M204.5 286.4v4M204.5 293.4v18.9M267.3 281.9h12.7M273.6 286.9v6.1M204.5 315.3v4M204.5 322.3v8.7"/>
</g>
<!-- layer: Dimension (ANSI) -->
<g fill="none" stroke="#000" stroke-width=".39">
<path d="M204.5 39.2l2.5-.5v1.1zM204.5 39.2h60.3M204.5 36.1v12.9M276.8 39.2h60.3M334.6 38.7l2.5 .5-2.5 .6zM337.1 36.1v31.8M362.1 48.8h-2.9l-35.5 56.2M338.7 69.5h49.7M385.3 69.5l.5 2.6h-1.1zM385.3 69.5v56.2M324.5 102.6l.9 .5-1.7 1.9zM385.3 130.5v56.1"/>
<path d="M352.8 186.6h35.6M384.7 184.1h1.1l-.5 2.5zM302.1 224.7h46.6M345.6 224.7l.5 2.6h-1zM345.6 224.7v18.3M259.6 243.8h6.1M262.8 243.8l.5 2.5h-1zM262.8 243.8v16.7M284.5 258.3h.1M284.5 258.3h5M287 257.8l2.5 .5-2.5 .5zM295.8 258.3l2.5-.5v1z"/>
<path d="M295.8 258.3h5M329.9 256.4h2.8v17.5M345.6 247.8v22.2M262.3 279.4h1l-.5 2.5zM262.8 265.2v16.7M292.7 275.5v39.7M294.4 273.4l1.8 1.8-.8 .6zM294.4 273.4l11.8 17.3h7.8M296 273.9h39.9M303.3 262.8h45.4M332.2 271.5h1l-.5 2.4zM332.7 262.8l.5 2.6h-1z"/>
<path d="M345.1 260.3h1l-.5 2.5zM345.1 279.4h1l-.5 2.5zM345.6 262.8l.5 2.6h-1zM345.6 274.8v7.1M259.6 281.9h6.1M273.6 294.6v20.6M281.6 281.9h67.1M273.6 312l2.5-.5v1zM273.6 312h4.7M288 312h4.7M290.1 311.5l2.6 .5-2.6 .5zM338.7 411.7h16.2"/>
<path d="M338.7 409.2h16.2M351.2 406.7h1l-.5 2.5zM351.7 411.7l.5 2.5h-1zM351.7 404.2v5M351.7 411.7v4.9"/>
</g>
<g fill="#000">
<path d="M204.5 39.2l2.5-.5v1.1zM334.6 38.7l2.5 .5-2.5 .6zM385.3 69.5l.5 2.6h-1.1zM324.5 102.6l.9 .5-1.7 1.9zM384.7 184.1h1.1l-.5 2.5zM345.6 224.7l.5 2.6h-1zM262.8 243.8l.5 2.5h-1zM287 257.8l2.5 .5-2.5 .5zM295.8 258.3l2.5-.5v1zM262.3 279.4h1l-.5 2.5zM294.4 273.4l1.8 1.8-.8 .6zM332.2 271.5h1l-.5 2.4z"/>
<path d="M332.7 262.8l.5 2.6h-1zM345.1 260.3h1l-.5 2.5zM345.1 279.4h1l-.5 2.5zM345.6 262.8l.5 2.6h-1zM273.6 312l2.5-.5v1zM290.1 311.5l2.6 .5-2.6 .5zM351.2 406.7h1l-.5 2.5zM351.7 411.7l.5 2.5h-1z"/>
</g>
<text font-size="8.4" x="758.6" y="504.7">SKADIS BOARD</text>
<text font-size="6.3" x="728.1" y="524.9">D</text>
<g font-size="4.3">
<text x="654.8" y="478.6">Nicholas Pendland</text>
<text x="699.3" y="478">10/24/2026</text>
<text x="778.2" y="479.4">NSP D&amp;M</text>
</g>
<g font-size="4.2">
<text x="52.8" y="24.4">8</text>
<text x="160.8" y="24.4">7</text>
<text x="268.7" y="24.4">6</text>
<text x="376.7" y="24.4">5</text>
<text x="484.6" y="24.4">4</text>
<text x="592.6" y="24.4">3</text>
<text x="700.5" y="24.4">2</text>
<text x="808.5" y="24.4">1</text>
<text x="265.6" y="40.8">5.220</text>
<text x="8.8" y="71.4">D</text>
<text x="852" y="71.4">D</text>
<text x="380" y="129.6">4.610</text>
<text x="8.9" y="211.1">C</text>
<text x="852.2" y="211.1">C</text>
<text x="340.4" y="247">1.500</text>
<text x="320.9" y="257.9">.438</text>
<text x="275.5" y="259.8">.250</text>
<text x="257.6" y="264.4">1.500</text>
<text x="341.5" y="273.9">.750</text>
<text x="314.8" y="292.2">R.125 X 2</text>
<text x="279.1" y="313.5">.750</text>
<text x="9" y="350.8">B</text>
<text x="852.2" y="350.8">B</text>
<text x="347.7" y="420.6">.100</text>
<text x="8.9" y="490.5">A</text>
<text x="852.2" y="490.5">A</text>
<text x="742.9" y="532.6">1 : 1</text>
<text x="812.4" y="532.6">5</text>
<text x="823" y="532.6">9</text>
<text x="52.8" y="537.5">8</text>
<text x="160.8" y="537.5">7</text>
<text x="268.7" y="537.5">6</text>
<text x="376.7" y="537.5">5</text>
<text x="484.6" y="537.5">4</text>
<text x="592.6" y="537.5">3</text>
<text x="700.5" y="537.5">2</text>
<text x="808.5" y="537.5">1</text>
</g>
<text font-size="3.9" x="363" y="50.2">⌀.300 X 4</text>
<g font-size="3.5">
<text x="654.8" y="473.2">DRAWN</text>
<text x="654.8" y="482.8">CHECKED</text>
<text x="724.7" y="488.9">TITLE</text>
<text x="654.8" y="492.3">QA</text>
<text x="654.8" y="501.8">MFG</text>
<text x="654.8" y="511.4">APPROVED</text>
<text x="726.7" y="517.7">SIZE</text>
<text x="762.8" y="517.7">DWG NO</text>
<text x="841.4" y="517.7">REV</text>
<text x="724.7" y="530.4">SCALE</text>
<text x="800.9" y="532.6">SHEET</text>
<text x="817.4" y="532.6">OF</text>
</g>
</svg>
